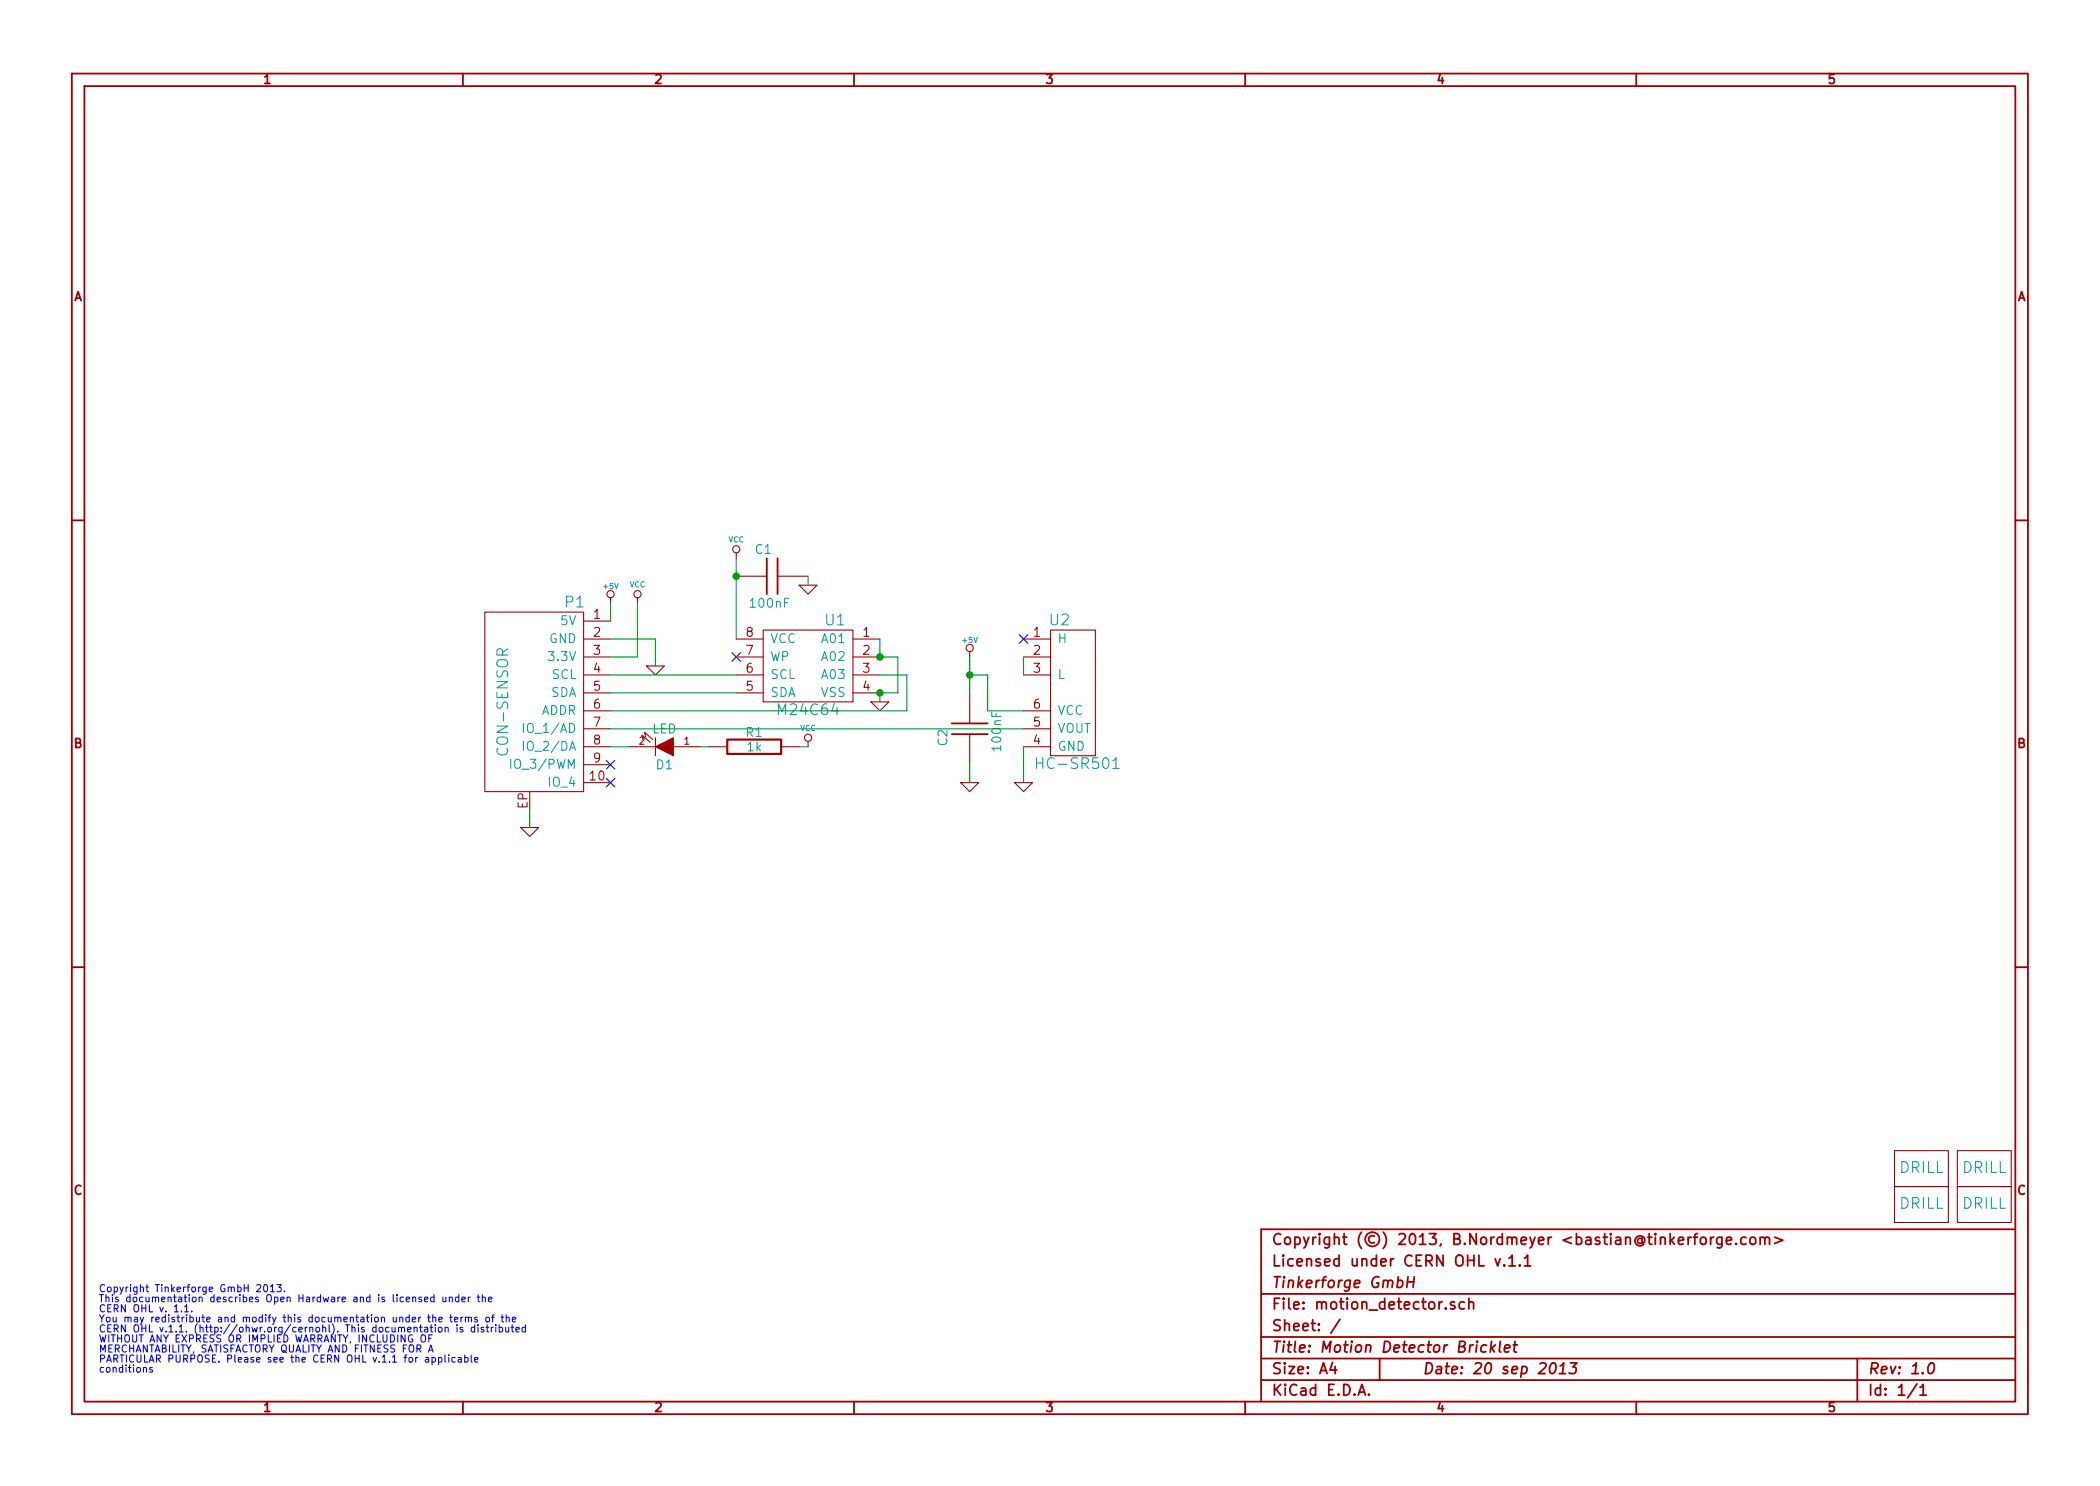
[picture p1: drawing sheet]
<svg xmlns="http://www.w3.org/2000/svg" width="297mm" height="210mm" viewBox="0 0 297 210" stroke-linecap="round" stroke-linejoin="round" font-family="sans-serif">
<g fill="none" stroke="#a00000" stroke-width=".25">
<path d="M10.2 10.4h276.6v189.7h-276.6zM11.9 12.2h273.2v186.1h-273.2zM65.5 10.4v1.8M120.8 10.4v1.8M176.1 10.4v1.8M231.4 10.4v1.8M10.2 73.6h1.7M108.5 79v5.1M110 79v5.1M285.1 73.6h1.7M134.6 102.4h5.1M134.6 103.9h5.1"/>
<path d="M10.2 136.8h1.7M285.1 136.8h1.7M211.5 178.1l.3 1 .4-1M212.8 179h.1l-.1 .1-.1-.1h.1v.1M213.4 178l.5-.4v1.5M213.4 179.1h.9M215 179v.1l-.1-.1h.1v.1M215.6 178l.5-.4v1.5M215.6 179.1h.9M239.2 175.1h-.3l-.1 .3M239.5 175.1h.6M240.1 174.5l-.3 .1-.1 .2v1.3"/>
<path d="M240.6 175.2a.42 .42 0 0 1 .4-.2 .42 .42 0 0 1 .3 .4v.4a.43 .43 0 0 1-.4 .3 .43 .43 0 0 1-.4-.3zM242 175.1v1M242.4 175.1h-.3l-.1 .3M243.6 175.1v1.2a.43 .43 0 0 1-.7 .2M243.6 175.1a.48 .48 0 0 0-.7 .1l-.1 .6a.48 .48 0 0 0 .8 .2M244.2 175.6l.7-.2v-.3h-.5l-.2 .2 .1 .7 .1 .1 .5-.1M245.6 175.9v.1v.1l-.1-.1 .1-.1v.2M247 175.1a.48 .48 0 0 0-.7 .1l-.1 .6a.48 .48 0 0 0 .8 .2M247.6 175.2a.42 .42 0 0 1 .4-.2 .42 .42 0 0 1 .3 .4v.4a.43 .43 0 0 1-.4 .3 .43 .43 0 0 1-.4-.3zM249 175.2a.38 .38 0 0 1 .6 .1v.8M249 175.1v1M249.6 175.3a.35 .35 0 0 1 .4-.3 .35 .35 0 0 1 .3 .3v.8"/>
<path d="M251 175.1l1.2 .4-1.2 .4M285.1 173.9h-106.7v24.4M65.5 198.3v1.8M120.8 198.3v1.8M176.1 198.3v1.8M178.4 183.1h106.7M178.4 189.2h106.7M178.4 195.3h106.7M178.4 192.2h106.7M188.5 192.8l-.4 1h1M188.8 193.3v1.1M189.5 186.7l-1.3 1.9"/>
<path d="M192.1 197.4l.5-1.5 .5 1.5M192.3 197h.7M193.6 197.3h.1l-.1 .1-.1-.1h.1v.1M195.1 192.2v3.1M197.7 181.2l.2-.1 .4 .1 .1 .3v.4a.52 .52 0 0 1-.8 .2M199.1 181.4h.9M199.2 180.6l-.2 1.6M200.1 180.6l-.2 1.6M204.5 185.1h.1l-.1 .1-.1-.1h.1v.1M205.7 184.3l-.3-.1-.2 .2v.2l.5 .2 .1 .1-.1 .2-.1 .1-.4-.1M207.1 184.3a.48 .48 0 0 0-.6 0l-.1 .6a.48 .48 0 0 0 .7 .2M207.8 184.3a.38 .38 0 0 1 .6 .1v.8"/>
<path d="M207.8 183.7v1.5M208.9 190.3l-.1 1M208.9 189.8v.1h.1l-.1-.1v.1M210.3 190.4a.51 .51 0 0 0-.8 .2v.6a.53 .53 0 0 0 .7 0M211 189.8l-.2 1.5M211 190.7l.4 .6M211.5 190.3l-.7 .6M212.2 189.8l-.1 1.3 .2 .2M212.8 190.8l.8-.1-.1-.3-.1-.1-.5 .1-.1 .7 .2 .2 .4-.1M214 190.3h.6M214.3 189.8l-.2 1.3 .1 .1 .3 .1M219.4 193a.35 .35 0 0 1 .4-.2 .35 .35 0 0 1 .3 .3 .87 .87 0 0 1-.6 1.3l-.2-.1a1.14 1.14 0 0 1 .1-1.3z"/>
<path d="M220.5 194.4h.9M220.7 193.3l.5-.5-.2 1.6M222.1 192.8h1l-.6 .6a.38 .38 0 0 1 .5 .3l-.1 .4-.2 .2-.6 .1-.2-.2M231.4 198.3v1.8M262.7 192.2v6.1M271.1 195.8l-1.3 2M271.6 196.3l.4-.4v1.5M271.6 197.4h.9M272.9 193a.35 .35 0 0 1 .4-.2 .35 .35 0 0 1 .3 .3 .87 .87 0 0 1-.6 1.3l-.2-.1a1.14 1.14 0 0 1 .1-1.3z"/>
</g>
<path d="M103.5 92.3l1.2 1.3M104.7 92.3l-1.2 1.3M144.2 89.8l1.2 1.2M145.4 89.8l-1.2 1.2M85.8 107.6l1.2 1.2M85.8 110.1l1.2 1.2M87 110.1l-1.2 1.2M87 107.6l-1.2 1.2" fill="none" stroke="#0000c0" stroke-width=".15"/>
<g fill="none" stroke="#a00000" stroke-width=".15">
<path d="M104.1 78.2v.8M68.6 86.6h13.9v25.4h-13.9zM82.5 90.4h3.9M82.5 93h3.9M82.5 95.5h3.9M82.5 98h3.9M82.5 87.9h3.9M86.4 84.6v.7M90.2 84.6v.7M91.4 94.2h2.6l-1.3 1.3zM104.1 81.5h4.4M104.1 90.4h3.8"/>
<path d="M104.1 93h3.8M104.1 95.5h3.8M104.1 98h3.8M107.9 89.1h12.7v10.2h-12.7zM110 81.5h4.3M113 82.8h2.6l-1.3 1.3zM120.6 90.4h3.9M120.6 93h3.9M120.6 95.5h3.9M120.6 98h3.9M123.2 99.3h2.5l-1.2 1.3zM137.2 92.2v.8"/>
<path d="M137.2 98v4.4M144.8 90.4h3.8M144.8 93h3.8M144.8 95.5h3.8M148.6 89.1h6.3v17.8h-6.3zM73.7 117.1h2.5l-1.3 1.3zM82.5 100.6h3.9M82.5 103.1h3.9M82.5 105.7h3.9M82.5 108.2h3.9M82.5 110.7h3.9M88.9 105.7h3.8"/>
<path d="M90.9 104.6l-.1-.6 1.1 1M91.3 104.3l-.1-.7 1.1 1M92.7 104.4v2.5M95.2 105.7h3.9M100.3 105.7h2.6M110.5 105.7h2.5M114.3 104.9v.8M135.9 110.7h2.5l-1.2 1.3zM137.2 103.9v4.3M143.5 110.7h2.5l-1.2 1.3zM144.8 100.6h3.8M144.8 103.1h3.8"/>
<path d="M144.8 105.7h3.8M268 162.8h7.6v5.1h-7.6zM268 167.9h7.6v5.1h-7.6zM276.9 167.9h7.6v5.1h-7.6zM276.9 162.8h7.6v5.1h-7.6z"/>
<circle cx="104.1" cy="77.7" r=".51"/>
<circle cx="86.4" cy="84.1" r=".51"/>
<circle cx="90.2" cy="84.1" r=".51"/>
<circle cx="137.2" cy="91.7" r=".51"/>
<circle cx="114.3" cy="104.4" r=".51"/>
</g>
<g fill="none" stroke="#00f" stroke-width=".15">
<path d="M21.5 193.5h-.2l-.1 .1 .1 .2 .2 .1v.2h-.3M26.1 184.9l.3-.3v1M27.1 185.5v.1M36.3 181.9l.4-.1 .2 .1v.2l-.6 .7h.6M37.4 181.9l.2-.1a.59 .59 0 0 1-.1 1l-.1-.1-.1-.3zM38.3 182.1l.2-.3v1M39.2 181.8h.6l-.4 .3 .4 .1v.5l-.2 .1-.4-.1M40.2 182.7v.1M59.7 188.9h.3l.1 .1a.68 .68 0 0 1-.1 .9l-.3-.1a.78 .78 0 0 1 0-.9zM60 183.9l.5-.1v-.2l-.3-.1-.2 .2 .1 .4h.4M60.6 191.3l.3-1 .4 1M60.7 191h.5"/>
<path d="M61.1 192.7h.3l.2-.1-.1-.5h-.4v1M61.1 188.9h-.4v1M61.2 186.5l.4-.1v.6M61.2 186v1M61.4 183.6h-.4l-.1 .1 .1 .4h.4M61.4 183.2v1M62 192.7h.3l.2-.1-.1-.5h-.4v1M62.1 186.7l.5-.1-.1-.2h-.3l-.1 .1v.5h.4M62.1 187.8h.3l.1 .2v.3l-.2 .2-.2-.1-.1-.1zM62.6 183.5l.1 .6 .2 .1 .2-.1M62.9 191.7v.9l.2 .1M63 187.9l.3-.1 .1 .7"/>
<path d="M63 187.8v.7M63.1 183.5v.7M63.5 191.7v.1M63.5 192.1v.6M63.6 183.6h.3l.1 .6M63.6 183.5v.7M63.6 186.4h.4M63.8 186v.9l.2 .1M64.3 186.7l.5-.1-.1-.2h-.3l-.1 .1v.5h.4M64.4 192.1h-.4l-.1 .1 .1 .5h.4M64.6 187.4v.1M64.6 187.8v.7"/>
<path d="M64.8 192.1h.4l.1 .6M64.9 183.6h-.4l-.1 .1 .1 .4h.4M64.9 183.2v1M65.2 186.4v.6M65.3 192.3h-.4l-.1 .2 .1 .2h.4M65.3 183.9l.5-.1v-.2l-.3-.1-.2 .2 .1 .4h.4M65.5 187.8h-.3l-.1 .1 .1 .2 .3 .1v.2h-.4M65.5 186.4h-.2l-.1 .2M65.7 192.1h.4l.1 .1-.1 .5h-.4M65.7 191.7v1M65.8 186.5l.4-.1 .1 .6M65.8 186.4v.6"/>
<path d="M66.2 183.5v.7M66.3 186.5l.1-.1h.2l.1 .6M66.5 183.5l-.2 .1-.1 .1M66.6 191.7v.9l.2 .1M67.1 187.8h-.4l-.1 .2 .1 .4h.4M67.1 192.4l.5-.1v-.2h-.3l-.2 .1 .1 .5h.4M67.1 187.4v1.1M67.5 183.5h.4M67.5 186.4h-.2l-.2 .1 .2 .2 .2 .1v.2h-.4M67.6 187.4v.1M67.6 187.8v.7M67.6 183.2v.8l.3 .2"/>
<path d="M68.2 183.6h.4l.1 .6M68.2 183.2v1M68.4 187.8h-.2l-.2 .1 .2 .2 .2 .1v.2h-.4M68.8 187.8h.3M68.8 186.4h.3l.1 .2v.3l-.2 .1h-.2l-.1-.1zM68.9 187.4v.9l.2 .2M69.1 183.9l.5-.1-.1-.2-.3-.1-.1 .2v.4h.4M69.5 187.8v.7M69.5 186.4h.4M69.8 187.8h-.2l-.1 .2M69.9 186l-.2 .2v.8M70.1 187.4v.1"/>
<path d="M70.1 187.8v.7M70.6 187.8h.4l.1 .2-.1 .4h-.4M70.6 187.4v1.1M70.9 186.4h.3M71 186v.9l.2 .1M71.5 187.8l.1 .6 .2 .1 .2-.1M71.6 186.5l.4-.1v.6M71.6 186v1M72 187.8v.7M72.3 187.8h.4M72.4 187.4v.9l.3 .2M72.5 186.7l.4-.1v-.2h-.3l-.1 .1v.5h.4"/>
<path d="M73 188.1l.5-.1-.1-.2h-.3l-.1 .1v.5h.4M74.3 187.8h-.4l-.1 .2 .1 .4h.4M74.3 187.4v1.1"/>
</g>
<path d="M72.2 107.4v1.3M74 102.4v1.2M74 104.9v1.3M146.6 107.2v1.5M146.6 107.9h.9M157.4 107.6l.5-.4v1.5M157.4 108.7h.9" fill="none" stroke="#00a0a0" stroke-width=".15"/>
<g fill="none" stroke="#00a000" stroke-width=".15">
<path d="M104.1 79v11.4M86.4 98h17.7M86.4 90.4h6.3v3.8M86.4 95.5h17.7M86.4 85.3v2.6M90.2 85.3v7.7h-3.8M114.3 81.5v1.3M124.5 90.4v2.6h2.5v5h-2.5v1.3M124.5 95.5h3.8v5.1h-41.9M137.2 95.5h2.5v5.1h5.1M137.2 93v5M144.8 93v2.5"/>
<path d="M74.9 114.5v2.6M86.4 103.1h58.4M86.4 105.7h2.5M99.1 105.7h1.2M113 105.7h1.3M137.2 108.2v2.5M144.8 105.7v5"/>
</g>
<g fill="#00a000" stroke="#00a000" stroke-width=".25">
<circle cx="124.5" cy="93" r=".41"/>
<circle cx="124.5" cy="98" r=".41"/>
<circle cx="104.1" cy="81.5" r=".41"/>
<circle cx="137.2" cy="95.5" r=".41"/>
</g>
<path d="M92.7 105.7l2.5-1.3v2.5z" fill="#a00000" stroke="#a00000" stroke-width=".15"/>
<path d="M102.9 104.6h7.6v2.1h-7.6z" fill="none" stroke="#a00000" stroke-width=".3"/>
<g font-size="2.1" fill="#00a0a0">
<text x="80" y="86">P1</text>
<text x="116.8" y="88.6">U1</text>
<text x="148.5" y="88.6">U2</text>
<text x="110.3" y="101.3">M24C64</text>
<text x="72" y="106.5" transform="rotate(-90 72 106.5)">CON-SENSOR</text>
<text x="147.3" y="108.9">HC-SR501</text>
<text x="268.7" y="166">DRILL</text>
<text x="277.5" y="166">DRILL</text>
<text x="268.7" y="171.1">DRILL</text>
<text x="277.5" y="171.1">DRILL</text>
</g>
<g font-size="2.1" fill="#a00000">
<text x="179.9" y="179.3">Licensed under CERN OHL v.1.1</text>
<text x="179.9" y="176.2">Copyright (©) 2013, B.Nordmeyer &lt;bastian@tinkerforge.com&gt;</text>
<text x="179.9" y="185.4">File: motion_detector.sch</text>
<text x="179.9" y="182.3">Tinkerforge GmbH</text>
<text x="179.9" y="191.5">Title: Motion Detector Bricklet</text>
<text x="179.9" y="188.4">Sheet: /</text>
<text x="179.9" y="197.6">KiCad E.D.A.</text>
<text x="179.9" y="194.5">Size: A4</text>
<text x="201.2" y="194.5">Date: 20 sep 2013</text>
<text x="264.2" y="194.5">Rev: 1.0</text>
<text x="264.2" y="197.6">Id: 1/1</text>
</g>
<g font-size="1.8" fill="#a00000">
<text x="37.3" y="11.9">1</text>
<text x="92.7" y="11.9">2</text>
<text x="148" y="11.9">3</text>
<text x="203.3" y="11.9">4</text>
<text x="258.6" y="11.9">5</text>
<text x="10.4" y="42.7">A</text>
<text x="285.3" y="42.7">A</text>
<text x="84" y="87.6">1</text>
<text x="84" y="90.2">2</text>
<text x="84" y="92.7">3</text>
<text x="84" y="95.2">4</text>
<text x="105.6" y="95.2">6</text>
<text x="105.6" y="92.7">7</text>
<text x="105.6" y="90.2">8</text>
<text x="122.1" y="90.2">1</text>
<text x="122.1" y="92.7">2</text>
<text x="122.1" y="95.2">3</text>
<text x="146.2" y="90.2">1</text>
<text x="146.2" y="92.7">2</text>
<text x="146.2" y="95.2">3</text>
<text x="84" y="97.8">5</text>
<text x="84" y="100.3">6</text>
<text x="105.6" y="97.8">5</text>
<text x="122.1" y="97.8">4</text>
<text x="146.2" y="100.3">6</text>
<text x="10.4" y="105.9">B</text>
<text x="84" y="102.9">7</text>
<text x="84" y="105.4">8</text>
<text x="84" y="107.9">9</text>
<text x="146.2" y="105.4">4</text>
<text x="146.2" y="102.9">5</text>
<text x="285.3" y="105.9">B</text>
<text x="83.5" y="110.5">10</text>
<text x="74.7" y="114.4" transform="rotate(-90 74.7 114.4)">EP</text>
<text x="10.4" y="169.1">C</text>
<text x="285.3" y="169.1">C</text>
<text x="37.3" y="199.8">1</text>
<text x="92.7" y="199.8">2</text>
<text x="148" y="199.8">3</text>
<text x="203.3" y="199.8">4</text>
<text x="258.6" y="199.8">5</text>
</g>
<g font-size="1.8" fill="#00a0a0">
<text x="106.9" y="78.4">C1</text>
<text x="79.4" y="88.5">5V</text>
<text x="106.3" y="86">100nF</text>
<text x="77.6" y="91.1">GND</text>
<text x="77.9" y="93.6">3.3V</text>
<text x="109" y="93.6">WP</text>
<text x="109" y="91.1">VCC</text>
<text x="116.4" y="91.1">A01</text>
<text x="116.4" y="93.6">A02</text>
<text x="149.6" y="91.1">H</text>
<text x="76.4" y="101.2">ADDR</text>
<text x="77.8" y="98.7">SDA</text>
<text x="78" y="96.1">SCL</text>
<text x="109" y="98.7">SDA</text>
<text x="109" y="96.1">SCL</text>
<text x="116.1" y="98.7">VSS</text>
<text x="116.4" y="96.1">A03</text>
<text x="149.6" y="96.1">L</text>
<text x="149.6" y="101.2">VCC</text>
<text x="74.7" y="103.8">IO_1/AD</text>
<text x="74.7" y="106.3">IO_2/DA</text>
<text x="92.2" y="103.8">LED</text>
<text x="105.6" y="104.3">R1</text>
<text x="105.7" y="106.4">1k</text>
<text x="134.1" y="105.5" transform="rotate(-90 134.1 105.5)">C2</text>
<text x="141.7" y="106.1" transform="rotate(-90 141.7 106.1)">100nF</text>
<text x="149.6" y="106.3">GND</text>
<text x="149.6" y="103.8">VOUT</text>
<text x="72.9" y="108.8">IO_3/PWM</text>
<text x="77.7" y="111.4">IO_4</text>
<text x="92.9" y="108.9">D1</text>
</g>
<g font-size="1.4" fill="#a00000">
<text x="90.4" y="105.4">2</text>
<text x="96.8" y="105.4">1</text>
</g>
<g font-size="1.4" fill="#00f">
<text x="14" y="182.9">Copyright Tinkerforge GmbH 2013.</text>
<text x="14" y="184.3">This documentation describes Open Hardware and is licensed under the</text>
<text x="14" y="185.7">CERN OHL v. 1.1.</text>
<text x="14" y="187.1">You may redistribute and modify this documentation under the terms of the</text>
<text x="14" y="188.6">CERN OHL v.1.1. (http://ohwr.org/cernohl). This documentation is distributed</text>
<text x="14" y="190">WITHOUT ANY EXPRESS OR IMPLIED WARRANTY, INCLUDING OF</text>
<text x="14" y="191.4">MERCHANTABILITY, SATISFACTORY QUALITY AND FITNESS FOR A</text>
<text x="14" y="192.8">PARTICULAR PURPOSE. Please see the CERN OHL v.1.1 for applicable</text>
<text x="14" y="194.3">conditions</text>
</g>
<g font-size="1.1" fill="#00a0a0">
<text x="103" y="76.8">VCC</text>
<text x="85.4" y="83.4">+5V</text>
<text x="89.1" y="83.1">VCC</text>
<text x="136.2" y="91">+5V</text>
<text x="113.2" y="103.4">VCC</text>
</g>
</svg>
